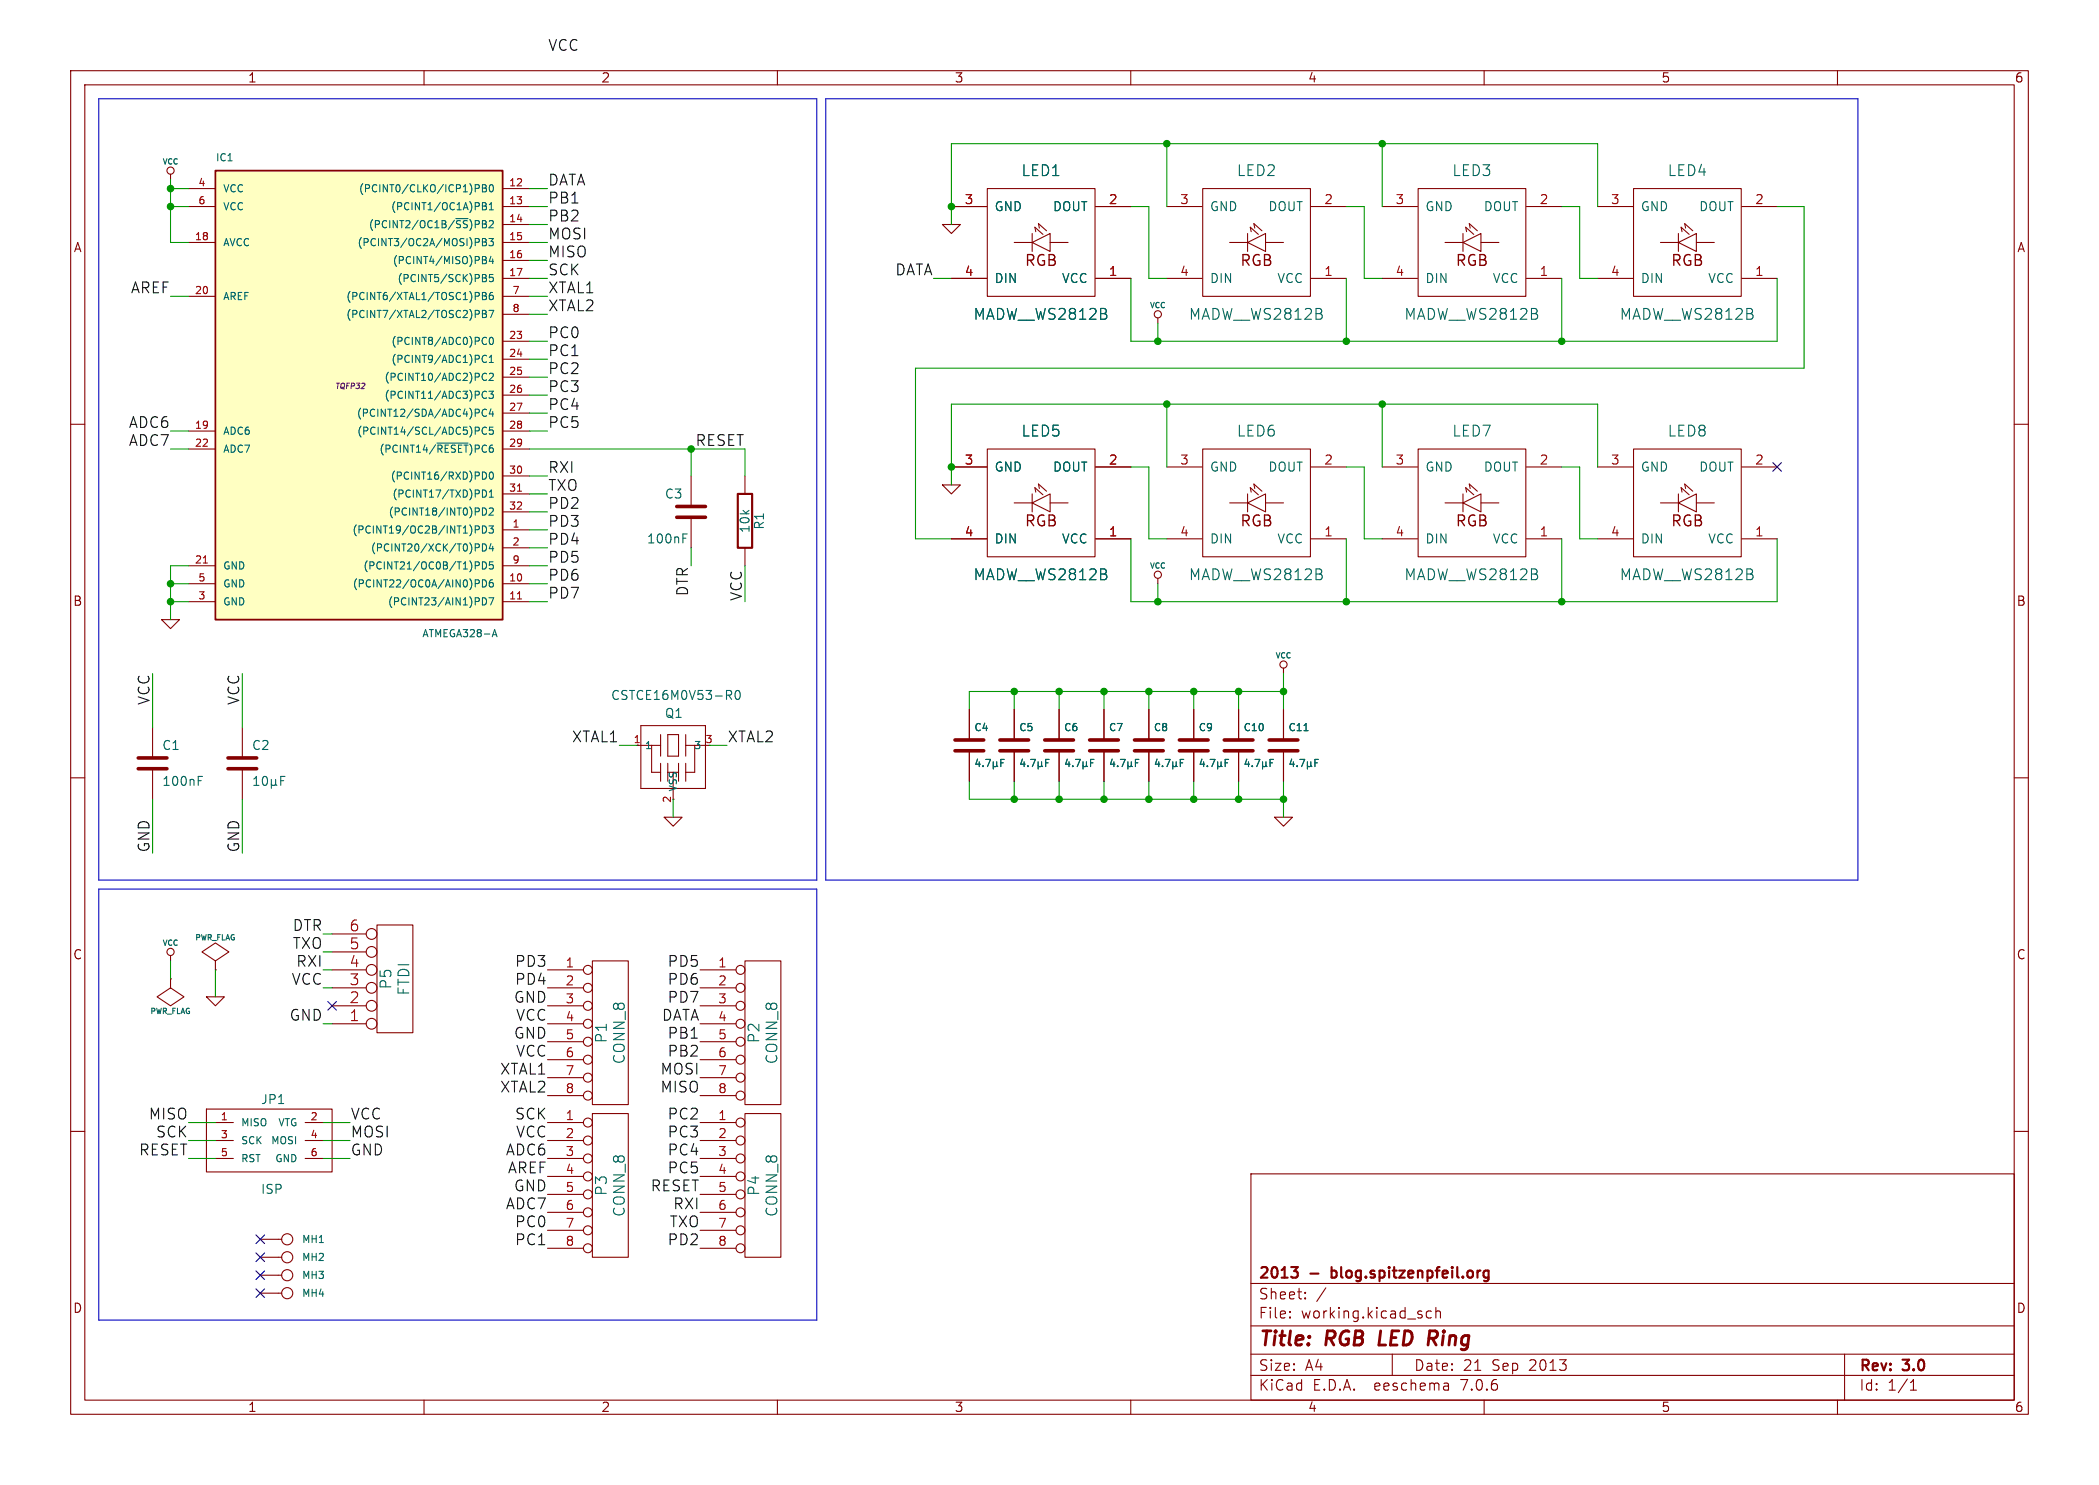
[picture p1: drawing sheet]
<svg xmlns="http://www.w3.org/2000/svg" width="297mm" height="210mm" viewBox="0 0 297 210" stroke-linecap="round" stroke-linejoin="round" font-family="sans-serif">
<g fill="none" stroke="#840000" stroke-width=".15">
<path d="M10 10h277v190h-277zM12 12h273v186h-273zM60 10v2M110 10v2M160 10v2M210 10v2M260 10v2M24.1 24.6v.8M26.7 34.3h3.8M26.7 29.2h3.8M26.7 26.7h3.8M71.1 34.3h3.8"/>
<path d="M71.1 39.4h3.8M71.1 29.2h3.8M71.1 26.7h3.8M71.1 31.8h3.8M71.1 36.8h3.8M133.3 31.8h2.6l-1.3 1.2zM134.6 39.4h5M134.6 29.2h5M139.7 26.7h15.2v15.2h-15.2zM143.5 34.3h2.5M146 33v2.6zM146 34.3l2.6-1.3v2.6z"/>
<path d="M146.6 32.8l-.2-.7 1.2 1M147.1 32.3l-.2-.7 1.2 1M148.6 34.3h2.5M155 39.4h5M155 29.2h5M165.1 39.4h5M165.1 29.2h5M170.2 26.7h15.2v15.2h-15.2zM174 34.3h2.5M176.5 33v2.6zM176.5 34.3l2.6-1.3v2.6zM177 32.8l-.1-.7 1.2 1"/>
<path d="M177.5 32.3l-.1-.7 1.2 1M179.1 34.3h2.5M185.5 39.4h5M185.5 29.2h5M195.6 39.4h5M195.6 29.2h5M200.7 26.7h15.2v15.2h-15.2zM204.5 34.3h2.5M207 33v2.6zM207 34.3l2.5-1.3v2.6zM207.5 32.8l-.1-.7 1.1 1M208 32.3l-.1-.7 1.1 1"/>
<path d="M209.5 34.3h2.6M216 39.4h5M216 29.2h5M226.1 39.4h5M226.1 29.2h5M231.1 26.7h15.3v15.2h-15.3zM234.9 34.3h2.6M237.5 33v2.6zM237.5 34.3l2.5-1.3v2.6zM238 32.8l-.1-.7 1.1 1M238.5 32.3l-.1-.7 1.1 1M240 34.3h2.6"/>
<path d="M246.5 39.4h5M246.5 29.2h5M10 60h2M26.7 41.9h3.8M71.1 41.9h3.8M71.1 48.3h3.8M71.1 50.8h3.8M71.1 53.3h3.8M71.1 55.9h3.8M71.1 58.4h3.8M71.1 44.5h3.8M163.8 45v.7"/>
<path d="M285 60h2M26.7 61h3.8M26.7 63.5h3.8M71.1 74.9h3.8M71.1 61h3.8M71.1 77.5h3.8M71.1 63.5h3.8M71.1 67.3h3.8M71.1 69.9h3.8M71.1 72.4h3.8M97.8 67.3v4.3M97.8 73.2v4.3"/>
<path d="M105.4 67.3v2.6M105.4 77.5v2.5M133.3 68.6h2.6l-1.3 1.3zM134.6 76.2h5M134.6 66h5M139.7 63.5h15.2v15.2h-15.2zM143.5 71.1h2.5M146 69.9v2.5zM146 71.1l2.6-1.2v2.5zM146.6 69.6l-.2-.6 1.2 1M147.1 69.1l-.2-.6 1.2 1M148.6 71.1h2.5"/>
<path d="M155 76.2h5M155 66h5M165.1 76.2h5M165.1 66h5M170.2 63.5h15.2v15.2h-15.2zM174 71.1h2.5M176.5 69.9v2.5zM176.5 71.1l2.6-1.2v2.5zM177 69.6l-.1-.6 1.2 1M177.5 69.1l-.1-.6 1.2 1M179.1 71.1h2.5M185.5 76.2h5"/>
<path d="M185.5 66h5M195.6 76.2h5M195.6 66h5M200.7 63.5h15.2v15.2h-15.2zM204.5 71.1h2.5M207 69.9v2.5zM207 71.1l2.5-1.2v2.5zM207.5 69.6l-.1-.6 1.1 1M208 69.1l-.1-.6 1.1 1M209.5 71.1h2.6M216 76.2h5M216 66h5"/>
<path d="M226.1 76.2h5M226.1 66h5M231.1 63.5h15.3v15.2h-15.3zM234.9 71.1h2.6M237.5 69.9v2.5zM237.5 71.1l2.5-1.2v2.5zM238 69.6l-.1-.6 1.1 1M238.5 69.1l-.1-.6 1.1 1M240 71.1h2.6M246.5 76.2h5M246.5 66h5M22.9 87.6h2.5l-1.3 1.3z"/>
<path d="M26.7 82.6h3.8M26.7 85.1h3.8M26.7 80h3.8M71.1 82.6h3.8M71.1 85.1h3.8M71.1 80h3.8M163.8 81.8v.8M181.6 94.5v.8M10 110h2M21.6 102.9v4.3M21.6 108.7v4.3M34.3 102.9v4.3"/>
<path d="M34.3 108.7v4.3M90.2 105.4h3.3M90.7 102.6h9.1v8.9h-9.1zM92.2 105.4v3.8h1.3M93.5 103.9v3M93.5 108v2.5M94 115.6h2.5l-1.3 1.2zM94.5 103.9h1.5v3h-1.5zM94.5 108v1.2M95.2 109.2v3.8M96 108v1.2M97 105.4h2.8"/>
<path d="M97 103.9v3M97 108v2.5M98.3 105.4v3.8h-1.3M137.2 100.3v4.3M137.2 106.2v4.3M143.5 100.3v4.3M143.5 106.2v4.3M149.9 100.3v4.3M149.9 106.2v4.3M156.2 100.3v4.3M156.2 106.2v4.3M162.6 100.3v4.3"/>
<path d="M162.6 106.2v4.3M168.9 100.3v4.3M168.9 106.2v4.3M175.3 100.3v4.3M175.3 106.2v4.3M180.3 115.6h2.6l-1.3 1.2zM181.6 100.3v4.3M181.6 106.2v4.3M285 110h2M24.1 138.4v1.3l1.9 1.3-1.9 1.2-1.9-1.2 1.9-1.3M24.1 138.4h.1M24.1 135.1v.8"/>
<path d="M30.5 135.9l1.9-1.3-1.9-1.2-1.9 1.2 1.9 1.3v1.3M30.5 137.2h.1M47 139.7h4.8M47 137.2h4.8M47 134.6h4.8M47 132.1h4.8M53.3 130.8h5.1v15.3h-5.1zM77.5 139.7h5M77.5 137.2h5M83.8 135.9h5.1v20.3h-5.1zM99.1 139.7h5M99.1 137.2h5"/>
<path d="M105.4 135.9h5.1v20.3h-5.1zM10 160h2M29.2 141h2.5l-1.2 1.2zM29.2 156.8h17.8v8.9h-17.8zM30.5 158.8h2.5M43.2 158.8h2.5M47 144.8h4.8M47 142.2h4.8M77.5 144.8h5M77.5 142.2h5M77.5 158.8h5M77.5 147.3h5"/>
<path d="M77.5 149.9h5M77.5 152.4h5M77.5 154.9h5M83.8 157.5h5.1v20.3h-5.1zM99.1 144.8h5M99.1 142.2h5M99.1 158.8h5M99.1 147.3h5M99.1 149.9h5M99.1 152.4h5M99.1 154.9h5M105.4 157.5h5.1v20.3h-5.1z"/>
<path d="M285 160h2M30.5 161.3h2.5M30.5 163.8h2.5M36.8 177.8h3.1M36.8 175.3h3.1M43.2 161.3h2.5M43.2 163.8h2.5M77.5 161.3h5M77.5 163.8h5M77.5 166.4h5M77.5 168.9h5M77.5 171.5h5"/>
<path d="M77.5 174h5M77.5 176.5h5M99.1 161.3h5M99.1 163.8h5M99.1 166.4h5M99.1 168.9h5M99.1 171.5h5M99.1 174h5M99.1 176.5h5M177 166h108v32h-108zM36.8 180.3h3.1M36.8 182.9h3.1"/>
<path d="M60 198v2M110 198v2M160 198v2M177 194.5h108M177 191.5h108M177 187.5h108M177 181.5h108M182.5 186.3h.1l-.1 .1M182.5 186.3v.1M182.5 185.5v.1M182.5 185.5h.1l-.1 .1M184.7 183.6v.1"/>
<path d="M184.7 183.6h-.1l.1 .1M184.7 182.8v.1M184.7 182.8h-.1l.1 .1M187.6 182.1l-1.3 2M197 191.5v3M202.5 185.5l-.4-.1-.3 .3v.4l.2 .2 .1 .1 .4-.1M203.2 185.5a.37 .37 0 0 1 .6 .1v.8M203.2 184.9v1.5M204.9 195.7l.1 .9M205 196.5l-.2 .1M205 196h-.2M210 198v2"/>
<path d="M260 198v2M261 191.5v6.5M270.3 196.6h.9M270.3 195.5l.4-.4v1.5"/>
<circle cx="24.1" cy="24.1" r=".51"/>
<circle cx="163.8" cy="44.5" r=".51"/>
<circle cx="163.8" cy="81.3" r=".51"/>
<circle cx="181.6" cy="94" r=".51"/>
<circle cx="24.1" cy="134.6" r=".51"/>
<circle cx="52.6" cy="139.7" r=".76"/>
<circle cx="52.6" cy="134.6" r=".76"/>
<circle cx="52.6" cy="132.1" r=".76"/>
<circle cx="52.6" cy="137.2" r=".76"/>
<circle cx="83.2" cy="139.7" r=".63"/>
<circle cx="83.2" cy="137.2" r=".63"/>
<circle cx="104.8" cy="139.7" r=".63"/>
<circle cx="104.8" cy="137.2" r=".63"/>
<circle cx="52.6" cy="142.2" r=".76"/>
<circle cx="52.6" cy="144.8" r=".76"/>
<circle cx="83.2" cy="142.2" r=".63"/>
<circle cx="83.2" cy="149.9" r=".63"/>
<circle cx="83.2" cy="147.3" r=".63"/>
<circle cx="83.2" cy="158.7" r=".63"/>
<circle cx="83.2" cy="152.4" r=".63"/>
<circle cx="83.2" cy="144.8" r=".63"/>
<circle cx="83.2" cy="154.9" r=".63"/>
<circle cx="104.8" cy="152.4" r=".63"/>
<circle cx="104.8" cy="142.2" r=".63"/>
<circle cx="104.8" cy="154.9" r=".63"/>
<circle cx="104.8" cy="158.7" r=".63"/>
<circle cx="104.8" cy="149.9" r=".63"/>
<circle cx="104.8" cy="147.3" r=".63"/>
<circle cx="104.8" cy="144.8" r=".63"/>
<circle cx="40.6" cy="175.3" r=".79"/>
<circle cx="40.6" cy="177.8" r=".79"/>
<circle cx="83.2" cy="163.8" r=".63"/>
<circle cx="83.2" cy="161.3" r=".63"/>
<circle cx="83.2" cy="176.5" r=".63"/>
<circle cx="83.2" cy="174" r=".63"/>
<circle cx="83.2" cy="168.9" r=".63"/>
<circle cx="83.2" cy="171.4" r=".63"/>
<circle cx="83.2" cy="166.4" r=".63"/>
<circle cx="104.8" cy="168.9" r=".63"/>
<circle cx="104.8" cy="161.3" r=".63"/>
<circle cx="104.8" cy="163.8" r=".63"/>
<circle cx="104.8" cy="166.4" r=".63"/>
<circle cx="104.8" cy="174" r=".63"/>
<circle cx="104.8" cy="171.4" r=".63"/>
<circle cx="104.8" cy="176.5" r=".63"/>
<circle cx="40.6" cy="180.3" r=".79"/>
<circle cx="40.6" cy="182.9" r=".79"/>
</g>
<path d="M195.4 188.2l-.3 2h1M202.3 188.2h.8M202.7 189.3l.5 .9M203.1 189.2l-.2 .1h-.7" fill="none" stroke="#840000" stroke-width=".4"/>
<path d="M104.4 69.9h2v7.6h-2zM182.7 179.2h.9l-.5 .6a.41 .41 0 0 1 .5 .2v.4l-.1 .2-.6 .1M188.4 179.2v1.5M188.6 179.7l-.2 .1M210.1 179.8l.1-.1 .4 .1M210.6 179.7v1.2a.41 .41 0 0 1-.6 .2M188.4 180.6l.2 .1M210.1 180.6l.1 .1 .4-.1" fill="none" stroke="#840000" stroke-width=".3"/>
<g fill="none" stroke="#840000" stroke-width=".51">
<path d="M95.8 73.2h4M95.8 71.6h4M19.6 108.7h4M19.6 107.2h4M32.3 108.7h4M32.3 107.2h4M135.1 106.2h4.1M135.1 104.6h4.1M141.5 106.2h4M141.5 104.6h4M147.8 106.2h4.1M147.8 104.6h4.1"/>
<path d="M154.2 106.2h4M154.2 104.6h4M160.5 106.2h4.1M160.5 104.6h4.1M166.9 106.2h4M166.9 104.6h4M173.2 106.2h4.1M173.2 104.6h4.1M179.6 106.2h4M179.6 104.6h4"/>
</g>
<g fill="none" stroke="#006464" stroke-width=".15">
<path d="M64.5 30.9h1.7M67.2 26.1h.4l.2 .2-.1 .3h-.5M67.8 33.8v.4M68.3 26.1h.3l.2 .2-.2 .3 .2 .1v.2l-.2 .2h-.3zM68.3 33.7h.3l.2 .2-.2 .3 .2 .1v.3l-.2 .2h-.3zM68.3 28.7l.4 .1 .1 .1-.2 .2M68.3 36.3l.4 .1 .1 .2-.2 .2M68.3 38.8l.4 .1 .1 .2-.2 .2M68.3 26.6h.3M68.3 29.1h.3M68.3 34.2h.3M68.3 36.8h.3"/>
<path d="M68.3 39.3h.3M68.6 29.1l.2 .2v.3l-.5 .1M68.6 36.8l.2 .2v.2l-.5 .1M68.6 39.3l.2 .2v.2l-.5 .1M69.2 33.7h.6l-.3 .4 .3 .1v.5l-.2 .1-.4-.1M69.2 29.7h.6M69.2 28.9l.3-.2v1M69.4 26.2l.1-.1a.54 .54 0 0 1 .3 .5 .54 .54 0 0 1-.3 .5 .68 .68 0 0 1-.1-.9zM69.4 31.2h.3l.1 .3-.6 .7h.6M69.5 36.2l-.3 .8h.7M69.7 36.6v.7M69.8 38.8h-.5l-.1 .5 .2-.1 .3 .1 .1 .1v.3l-.2 .1-.4-.1"/>
<path d="M67.7 41.4l.1 .1-.1 .3M67.8 44v.3M67.8 58v.3M68.3 41.4h.3l.2 .1-.2 .3 .2 .1v.3l-.2 .2h-.3zM68.3 43.9h.3l.2 .2-.2 .3 .2 .1v.2l-.2 .2h-.3zM68.3 41.8h.3M68.3 44.4h.3M68.3 51.1l.3 .2 .2-.1M68.3 53.7l.3 .1 .2-.1M68.3 56.2l.3 .1 .2-.1M68.6 47.7l.2 .1M68.8 48.6l-.2 .1"/>
<path d="M68.8 50.3l-.2-.1-.3 .2M68.8 52.9l-.2-.1-.3 .1M68.8 55.4l-.2-.1-.3 .2M68.8 58a.48 .48 0 0 0-.6 .3 .48 .48 0 0 0 .4 .6l.2-.1M69.2 55.3h.6l-.3 .4 .3 .1v.4l-.2 .1-.4-.1M69.2 43.9h.7l-.5 1M69.2 52.9l.4-.1 .2 .3-.6 .7h.6M69.2 50.5l.3-.3v1.1M69.2 51.3h.6M69.4 47.8l.1-.1a.54 .54 0 0 1 .3 .5 .54 .54 0 0 1-.3 .5 .68 .68 0 0 1-.1-.9zM69.5 57.8l-.3 .7h.7M69.7 41.4h-.3a.68 .68 0 0 0 0 1l.4-.1v-.4l-.2-.2-.3 .1-.1 .1"/>
<path d="M69.7 58.2v.7M61.8 62.7h4.4M67.2 74.4h.4l.2 .2-.1 .3h-.5M67.2 79.5h.4l.2 .1-.1 .3-.5 .1M67.6 60.4l.2 .2v.2l-.2 .1M67.6 76.9l.2 .2v.3h-.2M68.3 74.4a.51 .51 0 0 1 .5 .5 .51 .51 0 0 1-.5 .5zM68.3 71.8a.51 .51 0 0 1 .5 .5 .51 .51 0 0 1-.5 .6zM68.3 76.9a.51 .51 0 0 1 .5 .5 .51 .51 0 0 1-.5 .5zM68.3 79.5a.51 .51 0 0 1 .5 .5 .51 .51 0 0 1-.5 .5zM68.3 66.8a.51 .51 0 0 1 .5 .5 .51 .51 0 0 1-.5 .5M68.3 69.3a.51 .51 0 0 1 .5 .5 .51 .51 0 0 1-.5 .5"/>
<path d="M68.8 60.5a.48 .48 0 0 0-.6 .3 .48 .48 0 0 0 .4 .6l.2-.1M69.2 74.4h.6l-.3 .4 .3 .1v.4l-.2 .1-.4-.1M69.2 71.9l.4-.1 .2 .3-.6 .8h.6M69.2 69.6l.3-.3v1M69.2 70.3h.6M69.4 66.8h.1a.54 .54 0 0 1 .3 .5 .54 .54 0 0 1-.3 .5 .68 .68 0 0 1-.1-1zM69.5 76.9l-.3 .7h.7M69.7 77.3v.6M69.8 60.4h-.5l-.1 .5 .2-.1h.3l.1 .2v.3l-.2 .1-.4-.1M69.8 79.5h-.5l-.1 .4 .2-.1 .3 .1 .1 .1v.4l-.2 .1-.4-.1M96.6 76.1h.5M96.6 75.5h.6"/>
<path d="M67.2 82h.4l.2 .2-.1 .3h-.5M68.3 82a.51 .51 0 0 1 .5 .5 .51 .51 0 0 1-.5 .5zM68.3 84.5a.51 .51 0 0 1 .5 .5 .51 .51 0 0 1-.5 .6zM69.2 84.5h.7l-.5 1.1M69.6 90.1l.4-1.1 .3 1.1M69.7 82h-.3a.68 .68 0 0 0 0 1l.4-.1v-.3l-.2-.2h-.3l-.1 .2M69.7 89.8h.5M103.1 98.3l.4 .6M103.3 97.6l.2 .3v.3l-.2 .1M104.1 97.8l.2-.2a.68 .68 0 0 1 .3 1.2l-.2 .1a.68 .68 0 0 1-.3-1.1zM28.1 109.8h.6M28.1 110.4h.4"/>
<path d="M35.9 111.1h.7M35.9 110.2l.4-.4v1.3M37.3 109.9l.1-.1a.69 .69 0 0 1 .3 1.1l-.2 .2a.68 .68 0 0 1-.3-1.2zM38.4 110.9l.2 .2h.2l.2-.2M38.4 110.2v1.3M39 110.9l.2 .2M39 110.2v.7M39.7 110.4h.4M40.3 109.8h-.6v1.3M138.3 107.3l-.2 .8h.6M138.6 107.7v.7M139.1 108.3v.1"/>
<path d="M139.5 107.4h.7l-.5 1M140.5 107.7v1.1M140.5 108.3l.2 .1h.2l.1-.1M141 108.3l.2 .1M141 107.7v.6M141.6 107.9h.3M142.1 107.4h-.5v1M144.7 107.3l-.3 .8h.7M144.9 107.7v.7M145.4 108.3v.1M145.8 107.4h.7l-.4 1M146.9 108.3l.1 .1h.2l.2-.1"/>
<path d="M146.9 107.7v1.1M147.4 108.3l.1 .1M147.4 107.7v.6M148 107.9h.3M148.4 107.4h-.4v1M151 107.3l-.2 .8h.6M151.3 107.7v.7M151.8 108.3v.1M152.2 107.4h.7l-.5 1M153.2 108.3l.2 .1h.2l.1-.1M153.2 107.7v1.1M153.7 108.3l.2 .1"/>
<path d="M153.7 107.7v.6M154.3 107.9h.3M154.8 107.4h-.5v1M157.4 107.3l-.3 .8h.7M157.6 107.7v.7M158.1 108.3v.1M158.5 107.4h.7l-.4 1M159.6 108.3l.1 .1h.2l.2-.1M159.6 107.7v1.1M160.1 108.3l.1 .1M160.1 107.7v.6M160.7 107.9h.3"/>
<path d="M161.1 107.4h-.4v1M163.7 107.3l-.2 .8h.6M164 107.7v.7M164.5 108.3v.1M164.9 107.4h.7l-.5 1M165.9 108.3l.2 .1h.2l.1-.1M165.9 107.7v1.1M166.4 108.3l.2 .1M166.4 107.7v.6M167 107.9h.3M167.5 107.4h-.5v1M170.1 107.3l-.3 .8h.7"/>
<path d="M170.3 107.7v.7M170.8 108.3v.1M171.2 107.4h.7l-.4 1M172.3 108.3l.1 .1h.2l.2-.1M172.3 107.7v1.1M172.8 108.3l.1 .1M172.8 107.7v.6M173.4 107.9h.3M173.8 107.4h-.4v1M176.4 107.3l-.2 .8h.6M176.7 107.7v.7M177.2 108.3v.1"/>
<path d="M177.6 107.4h.7l-.5 1M178.6 108.3l.2 .1h.2l.1-.1M178.6 107.7v1.1M179.1 108.3l.2 .1M179.1 107.7v.6M179.7 107.9h.3M180.2 107.4h-.5v1M182.8 107.3l-.3 .8h.7M183 107.7v.7M183.5 108.3v.1M183.9 107.4h.7l-.4 1M184.5 103.3h.6"/>
<path d="M185 108.3l.1 .1h.2l.2-.1M185 107.7v1.1M185.5 108.3l.1 .1M185.5 107.7v.6M186.1 107.9h.3M186.5 107.4h-.4v1"/>
</g>
<path d="M30.5 24.1h40.6v63.5h-40.6z" fill="#ffffc2" stroke="#ffffc2" stroke-width=".14"/>
<path d="M30.5 24.1h40.6v63.5h-40.6z" fill="none" stroke="#840000" stroke-width=".25"/>
<path d="M28.8 79.6h.5M73.2 69.5h.6M73.2 84.7h.6" fill="none" stroke="#a90000" stroke-width=".15"/>
<path d="M14 14h101.6v110.5h-101.6zM116.8 14h146.1v110.5h-146.1zM14 125.7h101.6v61h-101.6z" fill="none" stroke="#0000c2" stroke-width=".15"/>
<g fill="none" stroke="#009600" stroke-width=".15">
<path d="M24.1 29.2h2.6M24.1 25.4v8.9h2.6M24.1 26.7h2.6M74.9 29.2h2.6M74.9 39.4h2.6M74.9 26.7h2.6M74.9 34.3h2.6M74.9 36.8h2.6M74.9 31.8h2.6M132.1 39.4h2.5M160 39.4v8.9h91.5v-8.9M160 29.2h2.6v10.2h2.5"/>
<path d="M165.1 20.3v8.9M190.5 29.2h2.5v10.2h2.6M190.5 39.4v8.9M195.6 20.3v8.9M221 29.2h2.5v10.2h2.6M221 39.4v8.9M226.1 29.2v-8.9h-91.5v11.5M251.5 29.2h3.8v22.9h-125.8v24.1h5.1M24.1 41.9h2.6M74.9 48.3h2.6M74.9 55.9h2.6M74.9 41.9h2.6"/>
<path d="M74.9 44.5h2.6M74.9 58.4h2.6M74.9 50.8h2.6M74.9 53.3h2.6M163.8 45.7v2.6M165.1 57.2v8.8M195.6 57.2v8.8M24.1 63.5h2.6M24.1 61h2.6M74.9 74.9h2.6M74.9 63.5h30.5v3.8M74.9 72.4h2.6"/>
<path d="M74.9 61h2.6M74.9 67.3h2.6M74.9 77.5h2.6M74.9 69.9h2.6M97.8 63.5v3.8M97.8 77.5v2.5M160 76.2v8.9h91.5v-8.9M160 66h2.6v10.2h2.5M190.5 66h2.5v10.2h2.6M190.5 76.2v8.9M221 66h2.5v10.2h2.6M221 76.2v8.9"/>
<path d="M226.1 66v-8.8h-91.5v11.4M21.6 95.3v7.6M24.1 85.1h2.6M24.1 82.6h2.6M26.7 80h-2.6v7.6M34.3 95.3v7.6M74.9 85.1h2.6M74.9 82.6h2.6M74.9 80h2.6M105.4 80v5.1M143.5 97.8v2.5M149.9 97.8v2.5"/>
<path d="M156.2 97.8v2.5M162.6 97.8v2.5M163.8 82.6v2.5M168.9 97.8v2.5M175.3 97.8v2.5M181.6 97.8h-44.4v2.5M181.6 95.3v5M21.6 113v7.7M34.3 113v7.7M87.6 105.4h2.6M95.2 113v2.6M100.3 105.4h2.6"/>
<path d="M137.2 110.5v2.5h44.4M143.5 110.5v2.5M149.9 110.5v2.5M156.2 110.5v2.5M162.6 110.5v2.5M168.9 110.5v2.5M175.3 110.5v2.5M181.6 110.5v5.1M24.1 135.9v2.5M30.5 137.2v3.8M45.7 139.7h1.3M45.7 134.6h1.3"/>
<path d="M45.7 137.2h1.3M45.7 132.1h1.3M26.7 158.8h3.8M45.7 144.8h1.3M45.7 158.8h3.8M26.7 161.3h3.8M26.7 163.8h3.8M45.7 161.3h3.8M45.7 163.8h3.8"/>
</g>
<path d="M250.9 65.4l1.2 1.2M252.1 65.4l-1.2 1.2M46.4 141.6l1.2 1.2M47.6 141.6l-1.2 1.2M36.2 179.7l1.2 1.2M36.2 174.7l1.2 1.2M36.2 177.2l1.2 1.2M37.4 179.7l-1.2 1.2M37.4 174.7l-1.2 1.2M37.4 177.2l-1.2 1.2M36.2 182.3l1.2 1.2M37.4 182.3l-1.2 1.2" fill="none" stroke="#000084" stroke-width=".15"/>
<g fill="#009600" stroke="#009600" stroke-width=".15">
<circle cx="195.6" cy="57.2" r=".46"/>
<circle cx="221" cy="85.1" r=".46"/>
<circle cx="221" cy="48.3" r=".46"/>
<circle cx="181.6" cy="113" r=".46"/>
<circle cx="175.3" cy="113" r=".46"/>
<circle cx="143.5" cy="113" r=".46"/>
<circle cx="149.9" cy="113" r=".46"/>
<circle cx="156.2" cy="113" r=".46"/>
<circle cx="175.3" cy="97.8" r=".46"/>
<circle cx="143.5" cy="97.8" r=".46"/>
<circle cx="163.8" cy="85.1" r=".46"/>
<circle cx="181.6" cy="97.8" r=".46"/>
<circle cx="149.9" cy="97.8" r=".46"/>
<circle cx="163.8" cy="48.3" r=".46"/>
<circle cx="168.9" cy="97.8" r=".46"/>
<circle cx="162.6" cy="97.8" r=".46"/>
<circle cx="165.1" cy="20.3" r=".46"/>
<circle cx="190.5" cy="85.1" r=".46"/>
<circle cx="195.6" cy="20.3" r=".46"/>
<circle cx="190.5" cy="48.3" r=".46"/>
<circle cx="165.1" cy="57.2" r=".46"/>
<circle cx="156.2" cy="97.8" r=".46"/>
<circle cx="97.8" cy="63.5" r=".46"/>
<circle cx="168.9" cy="113" r=".46"/>
<circle cx="162.6" cy="113" r=".46"/>
<circle cx="24.1" cy="82.6" r=".46"/>
<circle cx="24.1" cy="85.1" r=".46"/>
<circle cx="134.6" cy="29.2" r=".46"/>
<circle cx="134.6" cy="66" r=".46"/>
<circle cx="24.1" cy="26.7" r=".46"/>
<circle cx="24.1" cy="29.2" r=".46"/>
</g>
<g font-size="2.8" fill="#840000">
<text x="178" y="190.9">Title:</text>
<text x="187.7" y="190.9">RGB</text>
<text x="196" y="190.9">LED</text>
<text x="203.7" y="190.9">Ring</text>
</g>
<g font-size="2.1" fill="#0f0f0f">
<text x="77.5" y="7.3">VCC</text>
<text x="77.5" y="28.9">PB1</text>
<text x="77.5" y="26.4">DATA</text>
<text x="77.5" y="34">MOSI</text>
<text x="77.5" y="31.4">PB2</text>
<text x="18.5" y="41.6">AREF</text>
<text x="77.5" y="36.5">MISO</text>
<text x="77.5" y="39.1">SCK</text>
<text x="77.5" y="41.6">XTAL1</text>
<text x="126.6" y="39.1">DATA</text>
<text x="77.5" y="47.9">PC0</text>
<text x="77.5" y="44.1">XTAL2</text>
<text x="77.5" y="53">PC2</text>
<text x="77.5" y="50.5">PC1</text>
<text x="77.5" y="58.1">PC4</text>
<text x="77.5" y="55.6">PC3</text>
<text x="18.2" y="63.2">ADC7</text>
<text x="18.2" y="60.6">ADC6</text>
<text x="77.5" y="60.6">PC5</text>
<text x="98.4" y="63.2">RESET</text>
<text x="77.5" y="67">RXI</text>
<text x="77.5" y="69.5">TXO</text>
<text x="77.5" y="77.2">PD4</text>
<text x="77.5" y="74.6">PD3</text>
<text x="77.5" y="72.1">PD2</text>
<text x="77.5" y="79.7">PD5</text>
<text x="77.5" y="82.2">PD6</text>
<text x="77.5" y="84.8">PD7</text>
<text x="97.5" y="84.4" transform="rotate(-90 97.5 84.4)">DTR</text>
<text x="105.1" y="85.1" transform="rotate(-90 105.1 85.1)">VCC</text>
<text x="21.3" y="99.8" transform="rotate(-90 21.3 99.8)">VCC</text>
<text x="34" y="99.8" transform="rotate(-90 34 99.8)">VCC</text>
<text x="80.9" y="105.1">XTAL1</text>
<text x="102.9" y="105.1">XTAL2</text>
<text x="21.3" y="120.7" transform="rotate(-90 21.3 120.7)">GND</text>
<text x="34" y="120.7" transform="rotate(-90 34 120.7)">GND</text>
<text x="41.4" y="131.8">DTR</text>
<text x="41.4" y="134.3">TXO</text>
<text x="41.9" y="136.8">RXI</text>
<text x="72.8" y="136.8">PD3</text>
<text x="94.4" y="136.8">PD5</text>
<text x="41.2" y="139.4">VCC</text>
<text x="72.7" y="141.9">GND</text>
<text x="72.8" y="139.4">PD4</text>
<text x="94.4" y="141.9">PD7</text>
<text x="94.4" y="139.4">PD6</text>
<text x="40.9" y="144.5">GND</text>
<text x="72.7" y="147">GND</text>
<text x="73" y="144.5">VCC</text>
<text x="73" y="149.5">VCC</text>
<text x="93.6" y="144.5">DATA</text>
<text x="94.4" y="147">PB1</text>
<text x="94.4" y="149.5">PB2</text>
<text x="70.7" y="152.1">XTAL1</text>
<text x="70.7" y="154.6">XTAL2</text>
<text x="93.4" y="154.6">MISO</text>
<text x="93.4" y="152.1">MOSI</text>
<text x="21" y="158.4">MISO</text>
<text x="22" y="161">SCK</text>
<text x="49.5" y="161">MOSI</text>
<text x="49.5" y="158.4">VCC</text>
<text x="72.8" y="158.4">SCK</text>
<text x="73" y="161">VCC</text>
<text x="94.4" y="161">PC3</text>
<text x="94.4" y="158.4">PC2</text>
<text x="19.6" y="163.5">RESET</text>
<text x="49.5" y="163.5">GND</text>
<text x="71.5" y="163.5">ADC6</text>
<text x="71.8" y="166.1">AREF</text>
<text x="94.4" y="166.1">PC5</text>
<text x="94.4" y="163.5">PC4</text>
<text x="71.5" y="171.1">ADC7</text>
<text x="72.7" y="168.6">GND</text>
<text x="72.8" y="173.7">PC0</text>
<text x="92" y="168.6">RESET</text>
<text x="94.7" y="173.7">TXO</text>
<text x="95.2" y="171.1">RXI</text>
<text x="72.8" y="176.2">PC1</text>
<text x="94.4" y="176.2">PD2</text>
</g>
<g font-size="2.1" fill="#006464">
<text x="144.4" y="25.1">LED1</text>
<text x="174.9" y="25.1">LED2</text>
<text x="205.4" y="25.1">LED3</text>
<text x="235.9" y="25.1">LED4</text>
<text x="137.7" y="45.4">MADW__WS2812B</text>
<text x="168.1" y="45.4">MADW__WS2812B</text>
<text x="198.6" y="45.4">MADW__WS2812B</text>
<text x="229.1" y="45.4">MADW__WS2812B</text>
<text x="144.4" y="62">LED5</text>
<text x="174.9" y="62">LED6</text>
<text x="205.4" y="62">LED7</text>
<text x="235.9" y="62">LED8</text>
<text x="137.7" y="82.3">MADW__WS2812B</text>
<text x="168.1" y="82.3">MADW__WS2812B</text>
<text x="198.6" y="82.3">MADW__WS2812B</text>
<text x="229.1" y="82.3">MADW__WS2812B</text>
<text x="55.6" y="140" transform="rotate(-90 55.6 140)">P5</text>
<text x="58.1" y="140.9" transform="rotate(-90 58.1 140.9)">FTDI</text>
<text x="86.1" y="147.6" transform="rotate(-90 86.1 147.6)">P1</text>
<text x="107.7" y="147.6" transform="rotate(-90 107.7 147.6)">P2</text>
<text x="88.6" y="150.6" transform="rotate(-90 88.6 150.6)">CONN_8</text>
<text x="110.2" y="150.6" transform="rotate(-90 110.2 150.6)">CONN_8</text>
<text x="86.1" y="169.2" transform="rotate(-90 86.1 169.2)">P3</text>
<text x="88.6" y="172.2" transform="rotate(-90 88.6 172.2)">CONN_8</text>
<text x="107.7" y="169.2" transform="rotate(-90 107.7 169.2)">P4</text>
<text x="110.2" y="172.2" transform="rotate(-90 110.2 172.2)">CONN_8</text>
</g>
<g font-size="2.1" fill="#840000">
<text x="144.9" y="37.9">RGB</text>
<text x="175.4" y="37.9">RGB</text>
<text x="205.9" y="37.9">RGB</text>
<text x="236.3" y="37.9">RGB</text>
<text x="144.9" y="74.7">RGB</text>
<text x="175.4" y="74.7">RGB</text>
<text x="205.9" y="74.7">RGB</text>
<text x="236.3" y="74.7">RGB</text>
<text x="178" y="184">Sheet:</text>
<text x="178" y="181.2">2013</text>
<text x="185.5" y="181.2">-</text>
<text x="189.1" y="181.2">blog.spitzenpfeil.org</text>
<text x="178" y="186.7">File:</text>
<text x="184.1" y="186.7">working.kicad_sch</text>
<text x="178" y="196.9">KiCad</text>
<text x="178" y="194.1">Size:</text>
<text x="184.7" y="194.1">A4</text>
<text x="185.7" y="196.9">E.D.A.</text>
<text x="194.6" y="196.9">eeschema</text>
<text x="200" y="194.1">Date:</text>
<text x="207" y="196.9">7.0.6</text>
<text x="207" y="194.1">21</text>
<text x="211.2" y="194.1">Sep</text>
<text x="216.5" y="194.1">2013</text>
<text x="263" y="194.3">Rev:</text>
<text x="263" y="196.9">Id:</text>
<text x="267.1" y="196.9">1/1</text>
<text x="269.4" y="194.3">3.0</text>
</g>
<g font-size="2.1" fill="#a90000">
<text x="49.4" y="131.8">6</text>
<text x="49.4" y="136.9">4</text>
<text x="49.4" y="134.4">5</text>
<text x="49.4" y="142">2</text>
<text x="49.4" y="139.4">3</text>
<text x="49.4" y="144.5">1</text>
</g>
<g font-size="1.8" fill="#840000">
<text x="35" y="11.9">1</text>
<text x="85" y="11.9">2</text>
<text x="135" y="11.9">3</text>
<text x="185" y="11.9">4</text>
<text x="235" y="11.9">5</text>
<text x="285" y="11.9">6</text>
<text x="10.3" y="35.9">A</text>
<text x="285.3" y="35.9">A</text>
<text x="10.3" y="85.9">B</text>
<text x="285.3" y="85.9">B</text>
<text x="10.3" y="135.9">C</text>
<text x="285.3" y="135.9">C</text>
<text x="10.3" y="185.9">D</text>
<text x="285.3" y="185.9">D</text>
<text x="35" y="199.9">1</text>
<text x="85" y="199.9">2</text>
<text x="135" y="199.9">3</text>
<text x="185" y="199.9">4</text>
<text x="235" y="199.9">5</text>
<text x="285" y="199.9">6</text>
</g>
<g font-size="1.8" fill="#a90000">
<text x="136.4" y="29">3</text>
<text x="156.8" y="29">2</text>
<text x="166.9" y="29">3</text>
<text x="187.3" y="29">2</text>
<text x="197.4" y="29">3</text>
<text x="217.8" y="29">2</text>
<text x="227.9" y="29">3</text>
<text x="248.3" y="29">2</text>
<text x="136.4" y="39.1">4</text>
<text x="156.8" y="39.1">1</text>
<text x="166.9" y="39.1">4</text>
<text x="187.3" y="39.1">1</text>
<text x="197.4" y="39.1">4</text>
<text x="217.8" y="39.1">1</text>
<text x="227.9" y="39.1">4</text>
<text x="248.3" y="39.1">1</text>
<text x="136.4" y="65.8">3</text>
<text x="156.8" y="65.8">2</text>
<text x="166.9" y="65.8">3</text>
<text x="187.3" y="65.8">2</text>
<text x="197.4" y="65.8">3</text>
<text x="217.8" y="65.8">2</text>
<text x="227.9" y="65.8">3</text>
<text x="248.3" y="65.8">2</text>
<text x="136.4" y="75.9">4</text>
<text x="156.8" y="75.9">1</text>
<text x="166.9" y="75.9">4</text>
<text x="187.3" y="75.9">1</text>
<text x="197.4" y="75.9">4</text>
<text x="217.8" y="75.9">1</text>
<text x="227.9" y="75.9">4</text>
<text x="248.3" y="75.9">1</text>
<text x="79.9" y="136.9">1</text>
<text x="101.5" y="136.9">1</text>
<text x="79.9" y="139.4">2</text>
<text x="79.9" y="142">3</text>
<text x="101.5" y="139.4">2</text>
<text x="101.5" y="142">3</text>
<text x="79.9" y="144.5">4</text>
<text x="79.9" y="147.1">5</text>
<text x="79.9" y="149.6">6</text>
<text x="101.5" y="144.5">4</text>
<text x="101.5" y="147.1">5</text>
<text x="101.5" y="149.6">6</text>
<text x="79.9" y="152.1">7</text>
<text x="79.9" y="154.7">8</text>
<text x="101.5" y="152.1">7</text>
<text x="101.5" y="154.7">8</text>
<text x="79.9" y="158.5">1</text>
<text x="79.9" y="161">2</text>
<text x="101.5" y="158.5">1</text>
<text x="101.5" y="161">2</text>
<text x="79.9" y="163.6">3</text>
<text x="79.9" y="166.1">4</text>
<text x="101.5" y="163.6">3</text>
<text x="101.5" y="166.1">4</text>
<text x="79.9" y="168.7">5</text>
<text x="79.9" y="171.2">6</text>
<text x="79.9" y="173.7">7</text>
<text x="101.5" y="168.7">5</text>
<text x="101.5" y="171.2">6</text>
<text x="101.5" y="173.7">7</text>
<text x="79.9" y="176.3">8</text>
<text x="101.5" y="176.3">8</text>
</g>
<g font-size="1.8" fill="#006464">
<text x="140.6" y="30.1">GND</text>
<text x="148.9" y="30.1">DOUT</text>
<text x="171.1" y="30.1">GND</text>
<text x="179.4" y="30.1">DOUT</text>
<text x="201.6" y="30.1">GND</text>
<text x="209.9" y="30.1">DOUT</text>
<text x="232.1" y="30.1">GND</text>
<text x="240.3" y="30.1">DOUT</text>
<text x="140.6" y="40.2">DIN</text>
<text x="150.2" y="40.2">VCC</text>
<text x="171.1" y="40.2">DIN</text>
<text x="180.6" y="40.2">VCC</text>
<text x="201.6" y="40.2">DIN</text>
<text x="211.1" y="40.2">VCC</text>
<text x="232.1" y="40.2">DIN</text>
<text x="241.6" y="40.2">VCC</text>
<text x="94" y="70.7">C3</text>
<text x="140.6" y="66.9">GND</text>
<text x="148.9" y="66.9">DOUT</text>
<text x="171.1" y="66.9">GND</text>
<text x="179.4" y="66.9">DOUT</text>
<text x="201.6" y="66.9">GND</text>
<text x="209.9" y="66.9">DOUT</text>
<text x="232.1" y="66.9">GND</text>
<text x="240.3" y="66.9">DOUT</text>
<text x="91.4" y="77.1">100nF</text>
<text x="106.3" y="75.5" transform="rotate(-90 106.3 75.5)">10k</text>
<text x="108.3" y="75" transform="rotate(-90 108.3 75)">R1</text>
<text x="140.6" y="77.1">DIN</text>
<text x="150.2" y="77.1">VCC</text>
<text x="171.1" y="77.1">DIN</text>
<text x="180.6" y="77.1">VCC</text>
<text x="201.6" y="77.1">DIN</text>
<text x="211.1" y="77.1">VCC</text>
<text x="232.1" y="77.1">DIN</text>
<text x="241.6" y="77.1">VCC</text>
<text x="86.4" y="99.2">CSTCE16M0V53-R0</text>
<text x="94" y="101.7">Q1</text>
<text x="22.9" y="106.3">C1</text>
<text x="35.6" y="106.3">C2</text>
<text x="22.9" y="111.4">100nF</text>
<text x="36.8" y="156.3">JP1</text>
<text x="36.8" y="169">ISP</text>
</g>
<g font-size="1.4" fill="#006464">
<text x="30.4" y="23">IC1</text>
<text x="31.5" y="27.4">VCC</text>
<text x="31.5" y="29.9">VCC</text>
<text x="50.6" y="27.4">(PCINT0/CLKO/ICP1)PB0</text>
<text x="55.2" y="29.9">(PCINT1/OC1A)PB1</text>
<text x="31.5" y="35">AVCC</text>
<text x="50.4" y="35">(PCINT3/OC2A/MOSI)PB3</text>
<text x="52" y="32.5">(PCINT2/OC1B/~{SS})PB2</text>
<text x="55.4" y="37.6">(PCINT4/MISO)PB4</text>
<text x="56.1" y="40.1">(PCINT5/SCK)PB5</text>
<text x="31.5" y="42.6">AREF</text>
<text x="48.9" y="42.6">(PCINT6/XTAL1/TOSC1)PB6</text>
<text x="48.9" y="45.2">(PCINT7/XTAL2/TOSC2)PB7</text>
<text x="55.2" y="49">(PCINT8/ADC0)PC0</text>
<text x="55.2" y="51.5">(PCINT9/ADC1)PC1</text>
<text x="50.4" y="59.2">(PCINT12/SDA/ADC4)PC4</text>
<text x="54.3" y="54.1">(PCINT10/ADC2)PC2</text>
<text x="54.3" y="56.6">(PCINT11/ADC3)PC3</text>
<text x="31.5" y="61.7">ADC6</text>
<text x="31.5" y="64.2">ADC7</text>
<text x="50.4" y="61.7">(PCINT14/SCL/ADC5)PC5</text>
<text x="53.5" y="64.2">(PCINT14/~{RESET})PC6</text>
<text x="55.1" y="68">(PCINT16/RXD)PD0</text>
<text x="55.4" y="70.6">(PCINT17/TXD)PD1</text>
<text x="49.7" y="75.7">(PCINT19/OC2B/INT1)PD3</text>
<text x="54.9" y="73.1">(PCINT18/INT0)PD2</text>
<text x="31.5" y="80.7">GND</text>
<text x="31.5" y="83.3">GND</text>
<text x="49.8" y="83.3">(PCINT22/OC0A/AIN0)PD6</text>
<text x="51.3" y="80.7">(PCINT21/OC0B/T1)PD5</text>
<text x="52.3" y="78.2">(PCINT20/XCK/T0)PD4</text>
<text x="31.5" y="85.8">GND</text>
<text x="54.8" y="85.8">(PCINT23/AIN1)PD7</text>
<text x="59.7" y="90.3">ATMEGA328-A</text>
<text x="91.2" y="106.1">1</text>
<text x="98.1" y="106.1">3</text>
<text x="137.8" y="103.6">C4</text>
<text x="144.1" y="103.6">C5</text>
<text x="150.5" y="103.6">C6</text>
<text x="156.8" y="103.6">C7</text>
<text x="163.2" y="103.6">C8</text>
<text x="169.5" y="103.6">C9</text>
<text x="175.9" y="103.6">C10</text>
<text x="182.2" y="103.6">C11</text>
<text x="96" y="112" transform="rotate(-90 96 112)">VSS</text>
<text x="34" y="159.5">MISO</text>
<text x="39.2" y="159.5">VTG</text>
<text x="34" y="162">SCK</text>
<text x="34" y="164.6">RST</text>
<text x="38.2" y="162">MOSI</text>
<text x="38.8" y="164.6">GND</text>
<text x="42.6" y="178.5">MH2</text>
<text x="42.6" y="176">MH1</text>
<text x="42.6" y="181.1">MH3</text>
<text x="42.6" y="183.6">MH4</text>
</g>
<g font-size="1.4" fill="#a90000">
<text x="28" y="26.4">4</text>
<text x="28" y="29">6</text>
<text x="71.9" y="26.4">12</text>
<text x="71.9" y="29">13</text>
<text x="27.5" y="34">18</text>
<text x="71.9" y="31.5">14</text>
<text x="71.9" y="34">15</text>
<text x="27.5" y="41.7">20</text>
<text x="71.9" y="36.6">16</text>
<text x="71.9" y="39.1">17</text>
<text x="72.4" y="41.7">7</text>
<text x="72.4" y="44.2">8</text>
<text x="71.9" y="48">23</text>
<text x="71.9" y="50.5">24</text>
<text x="71.9" y="53.1">25</text>
<text x="71.9" y="55.6">26</text>
<text x="71.9" y="58.2">27</text>
<text x="27.5" y="60.7">19</text>
<text x="27.5" y="63.2">22</text>
<text x="71.9" y="60.7">28</text>
<text x="71.9" y="63.2">29</text>
<text x="71.9" y="67.1">30</text>
<text x="71.9" y="69.6">31</text>
<text x="71.9" y="72.1">32</text>
<text x="72.4" y="74.7">1</text>
<text x="72.4" y="77.2">2</text>
<text x="27.5" y="79.8">21</text>
<text x="28" y="82.3">5</text>
<text x="71.9" y="82.3">10</text>
<text x="72.4" y="79.8">9</text>
<text x="28" y="84.8">3</text>
<text x="71.9" y="84.8">11</text>
<text x="89.6" y="105.2">1</text>
<text x="99.7" y="105.2">3</text>
<text x="95" y="113.6" transform="rotate(-90 95 113.6)">2</text>
<text x="31.1" y="158.5">1</text>
<text x="31.1" y="161">3</text>
<text x="43.8" y="158.5">2</text>
<text x="43.8" y="161">4</text>
<text x="31.1" y="163.6">5</text>
<text x="43.8" y="163.6">6</text>
</g>
<g font-size="1.1" fill="#006464">
<text x="22.9" y="23.5">VCC</text>
<text x="162.6" y="43.8">VCC</text>
<text x="162.6" y="80.6">VCC</text>
<text x="180.4" y="93.3">VCC</text>
<text x="22.9" y="134">VCC</text>
<text x="27.5" y="133.2">PWR_FLAG</text>
<text x="21.1" y="143.6">PWR_FLAG</text>
</g>
<text font-size="1.1" fill="#840084" x="47.3" y="55.2">TQFP32</text>
</svg>
